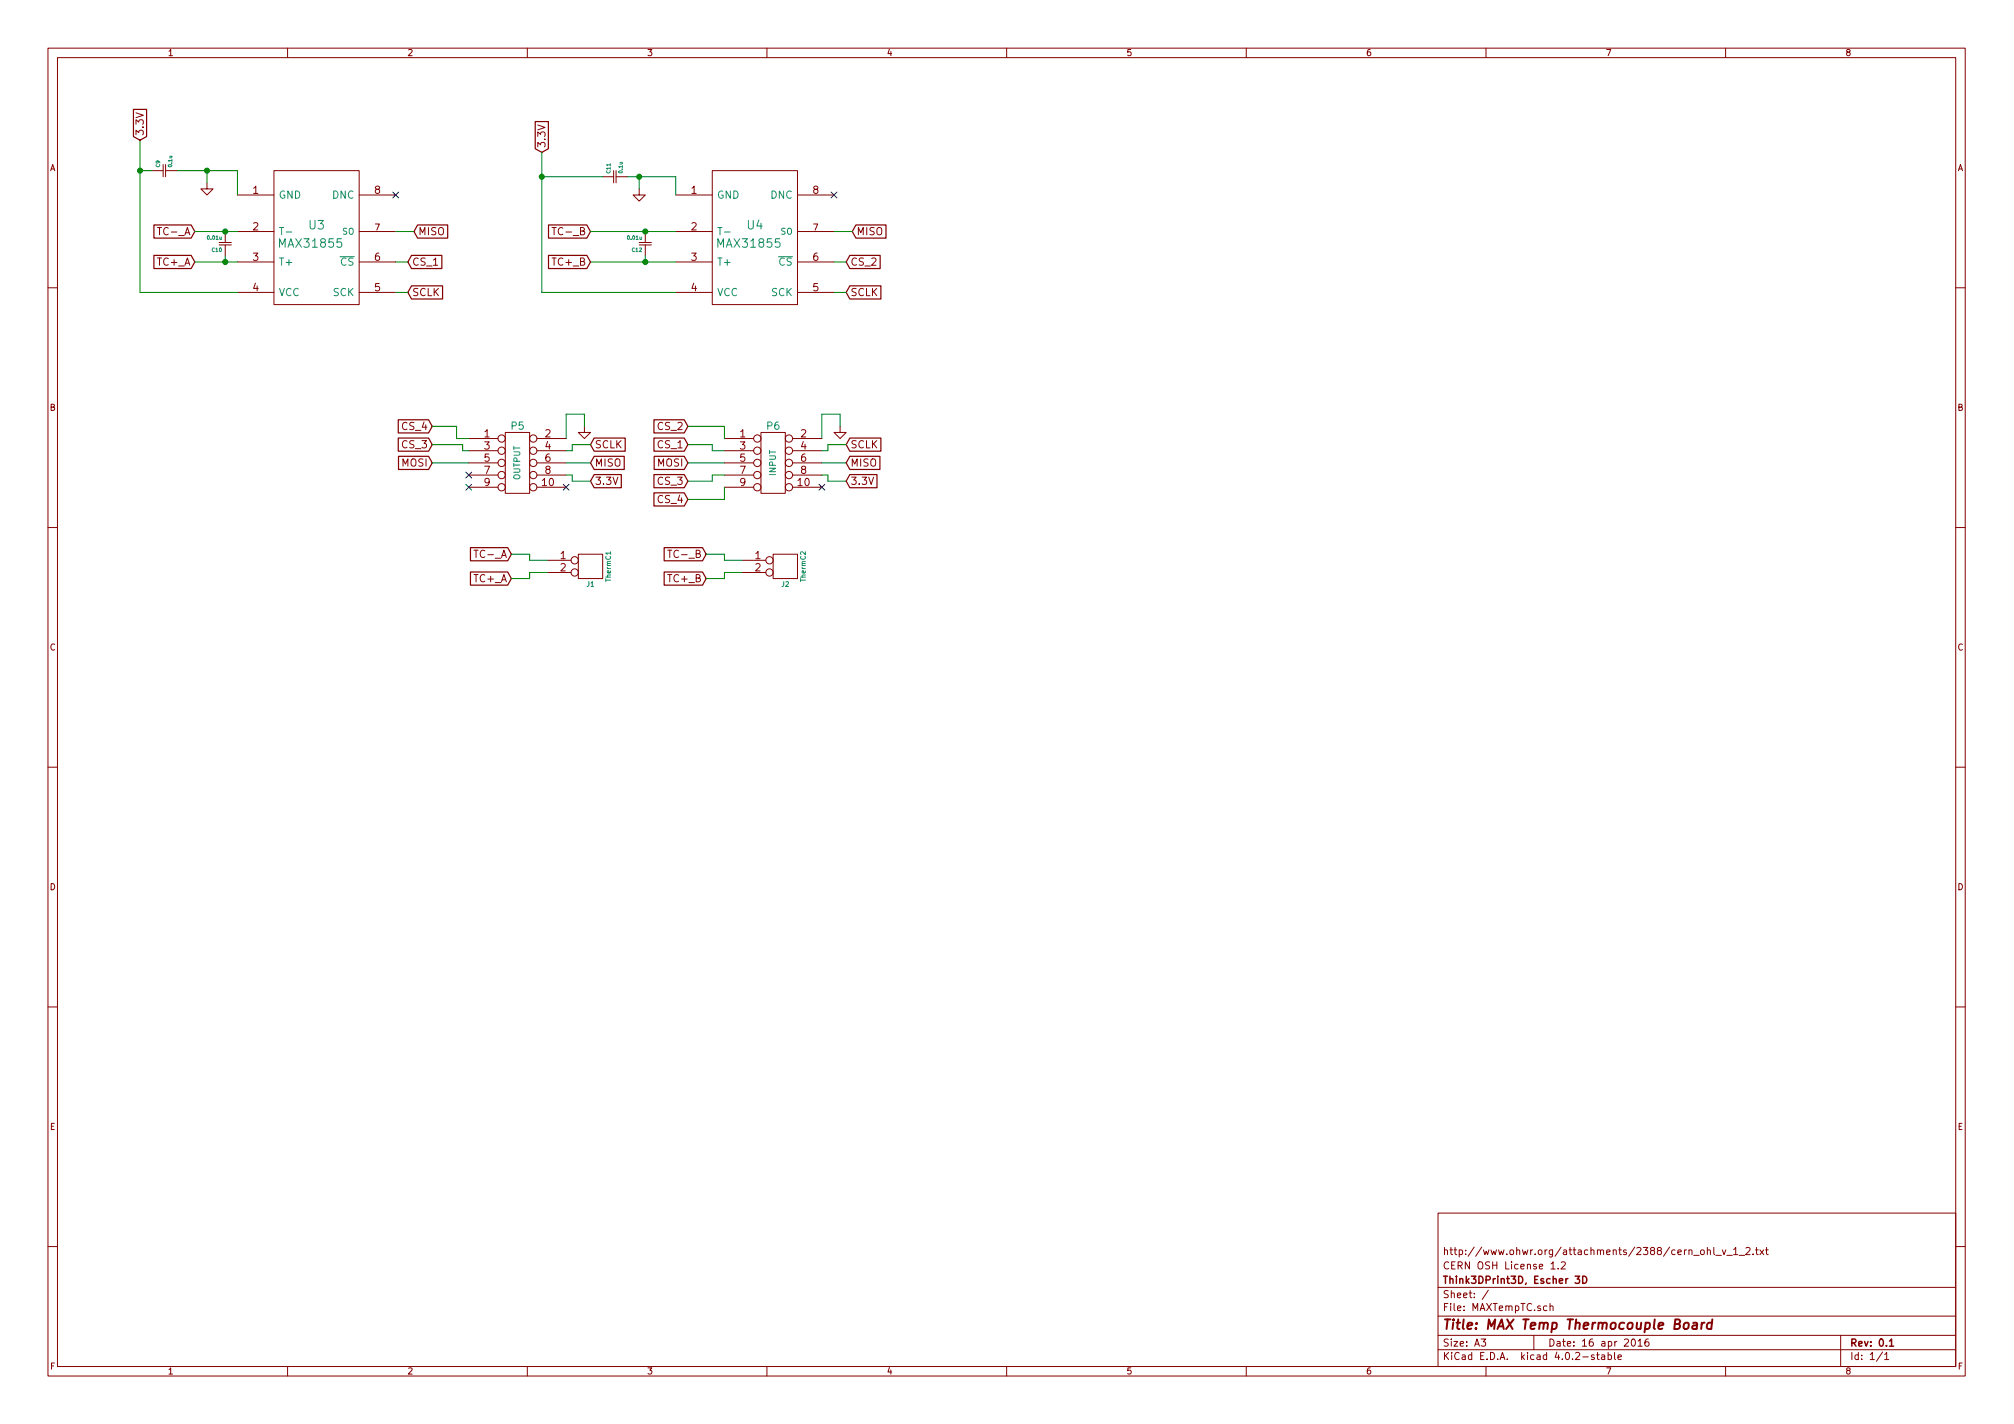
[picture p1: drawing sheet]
<svg xmlns="http://www.w3.org/2000/svg" width="420mm" height="297mm" viewBox="0 0 420 297" stroke-linecap="round" stroke-linejoin="round" font-family="sans-serif">
<g fill="none" stroke="#840000" stroke-width=".21">
<path d="M10 10h400v277h-400zM12 12h396v273.1h-396zM60 10v2M110 10v2M160 10v2M210 10v2M260 10v2M310 10v2M360 10v2M31.7 35.6h2.3M34 34.3v2.6M34.5 34.3v2.6"/>
<path d="M34.5 35.6h2.3M43.2 38.1v1.3h-1.3l1.3 1.3 1.2-1.3h-1.2M57.1 35.6h17.8v27.9h-17.8zM125.7 36.9h2.3M128 35.6v2.5M128.5 35.6v2.5M128.5 36.9h2.3M133.3 39.4v1.3h-1.2l1.2 1.2 1.3-1.2h-1.3M148.6 35.6h17.8v27.9h-17.8zM45.7 50.6h2.6M45.7 51.1h2.6M47 48.3v2.3"/>
<path d="M47 51.1v2.3M49.5 40.7h7.6M49.5 48.3h7.6M49.5 54.6h7.6M74.9 40.7h7.6M74.9 48.3h7.6M74.9 54.6h7.6M115.2 47.5h.8M133.3 50.6h2.6M133.3 51.1h2.6M134.6 48.3v2.3M134.6 51.1v2.3"/>
<path d="M141 40.7h7.6M141 48.3h7.6M141 54.6h7.6M166.4 40.7h7.6M166.4 48.3h7.6M166.4 54.6h7.6M10 60h2M49.5 61h7.6M74.9 61h7.6M141 61h7.6M166.4 61h7.6M408 60h2"/>
<path d="M97.8 91.5h6.1M97.8 94h6.1M97.8 96.6h6.1M97.8 99.1h6.1M105.4 90.2h5.1v12.7h-5.1zM112 91.5h6.1M112 94h6.1M112 96.6h6.1M112 99.1h6.1M121.9 88.9v1.3h-1.3l1.3 1.3 1.3-1.3h-1.3M151.1 91.5h6.1M151.1 94h6.1"/>
<path d="M151.1 96.6h6.1M151.1 99.1h6.1M158.7 90.2h5.1v12.7h-5.1zM165.4 91.5h6M165.4 94h6M165.4 96.6h6M165.4 99.1h6M175.3 88.9v1.3h-1.3l1.3 1.3 1.2-1.3h-1.2M10 110h2M97.8 101.6h6.1M112 101.6h6.1M114.3 116.9h4.8"/>
<path d="M114.3 119.4h4.8M120.6 115.6h5.1v5.1h-5.1zM139.3 114.8h.9M151.1 101.6h6.1M154.9 116.9h4.9M154.9 119.4h4.9M161.3 115.6h5.1v5.1h-5.1zM165.4 101.6h6M408 110h2M10 160h2M408 160h2M10 210h2"/>
<path d="M408 210h2M300 253h108v32.1h-108zM10 260h2M300 278.5h108M300 274.5h108M300 268.5h108M309 279.3h.9l-.5 .6 .5 .1v.7l-.2 .1-.7-.1M310.5 269.1l-1.3 2M320 278.5v3M322.7 272.5l-.4-.1-.3 .3 .1 .6 .2 .1 .4-.1M323.4 272.5l.2-.1 .4 .1v.9M323.4 271.9v1.5"/>
<path d="M323.6 263.6l.4-.4v1.5M323.6 264.7h.8M325.1 264.6v.1M325.7 263.4l.6-.2 .3 .4-1 1.1h1M340.5 279.5l.2-.2a.8 .8 0 0 1 .5 .8 .8 .8 0 0 1-.5 .7l-.4-.6zM341.7 279.7l.5-.4v1.5M343.9 279.3l-.5 .1a1.11 1.11 0 0 0-.1 1.3l.4 .1 .2-.1 .1-.5-.3-.3h-.4l-.1 .3M354.8 260.8l.2-.1 .5 .1v.6l-.1 .2-.4 .1-.2-.1zM356.2 260.8l.2-.1 .4 .1v.9M356.2 260.2v1.5M357.5 260.2v1.3l.2 .2M358 261.9h1.1"/>
<path d="M359.3 260.7l.4 1 .3-1M360.2 261.9h1.2M361.7 260.6l.4-.4v1.5M361.7 261.7h.8M362.8 261.9h1.2M364.2 260.4l.6-.2 .3 .4-.9 1.1h.9M365.7 261.6v.1M366.2 260.7h.6M366.4 260.2v1.3l.4 .2M367.2 260.7l.7 1M367.9 260.7l-.7 1M368.3 260.7h.6"/>
<path d="M368.5 260.2v1.3l.4 .2M384 278.5v6.6M408 260h2M60 285.1v1.9M110 285.1v1.9M160 285.1v1.9M210 285.1v1.9M260 285.1v1.9M300 281.5h108M310 285.1v1.9M332.6 282.7l-.4-.1-.2 .2 .1 .2 .5 .2v.3h-.6M333.1 282.6h.5"/>
<path d="M333.3 282.1v1.3l.3 .2M334.1 282.7h.6l.1 .9M334.8 283h-.5l-.2 .2 .2 .4 .5-.1M335.5 282.7l.4-.1 .3 .3-.1 .6h-.6M335.5 282.1v1.5M336.8 282.1v1.3l.2 .2M337.5 283.1l.8-.1-.1-.3-.4-.1-.3 .2 .1 .7h.6M341.7 280.8h.9M360 285.1v1.9M392.7 282l-1.2 2M393.2 282.5l.4-.4v1.5M393.2 283.6h.8"/>
<circle cx="104.6" cy="91.5" r=".76"/>
<circle cx="104.6" cy="96.6" r=".76"/>
<circle cx="104.6" cy="94" r=".76"/>
<circle cx="104.6" cy="99.1" r=".76"/>
<circle cx="111.3" cy="99.1" r=".76"/>
<circle cx="111.3" cy="96.6" r=".76"/>
<circle cx="111.3" cy="94" r=".76"/>
<circle cx="111.3" cy="91.5" r=".76"/>
<circle cx="158" cy="91.5" r=".76"/>
<circle cx="158" cy="96.6" r=".76"/>
<circle cx="158" cy="94" r=".76"/>
<circle cx="158" cy="99.1" r=".76"/>
<circle cx="164.6" cy="94" r=".76"/>
<circle cx="164.6" cy="99.1" r=".76"/>
<circle cx="164.6" cy="96.6" r=".76"/>
<circle cx="164.6" cy="91.5" r=".76"/>
<circle cx="104.6" cy="101.6" r=".76"/>
<circle cx="111.3" cy="101.6" r=".76"/>
<circle cx="119.9" cy="116.9" r=".76"/>
<circle cx="119.9" cy="119.4" r=".76"/>
<circle cx="158" cy="101.6" r=".76"/>
<circle cx="160.5" cy="119.4" r=".76"/>
<circle cx="160.5" cy="116.9" r=".76"/>
<circle cx="164.6" cy="101.6" r=".76"/>
</g>
<path d="M328.6 266.2h.9l-.5 .6 .5 .1v.7l-.2 .1-.7-.1M330.2 266.2a.76 .76 0 0 1 .8 .8 .76 .76 0 0 1-.8 .7zM394.2 279.7l.4-.4v1.5M394.2 280.8h.8" fill="none" stroke="#840000" stroke-width=".3"/>
<path d="M353.2 276h.8l-.1 1.2M354.1 276.4l-.8 .1a.4 .4 0 0 0-.3 .3 .4 .4 0 0 0 .3 .4l.6-.1M355 275.9l-.1 1.3M355.6 275.9l-.4 .1-.2 .3M357.1 276l-.2-.1a.67 .67 0 0 0-.8 .4v.7l.3 .2 .6-.1M357.2 275.2l-.2 2" fill="none" stroke="#840000" stroke-width=".41"/>
<g fill="none" stroke="#840000" stroke-width=".25">
<path d="M27.8 22.8h2.8v5.7l-1.4 .7-1.4-.7zM111.7 25.4h2.7v5.6l-1.4 .8-1.3-.8zM32.1 53.3h7.8l.7 1.3-.7 1.4h-7.8zM32.1 46.9h7.8l.7 1.4-.7 1.4h-7.8zM85.9 59.6h6.4v2.8h-6.4l-.8-1.4zM85.9 53.3h6.3v2.7h-6.3l-.8-1.4zM87.1 46.9h6.3v2.8h-6.3l-.7-1.4zM114.4 53.3h8l.8 1.3-.8 1.4h-8zM114.4 46.9h8l.8 1.4-.8 1.4h-8zM177.3 59.6h6.5v2.8h-6.5l-.8-1.4zM177.3 53.3h6.3v2.7h-6.3l-.8-1.4zM178.6 46.9h6.2v2.8h-6.2l-.8-1.4z"/>
<path d="M83.1 91.4h6.3l.8 1.3-.8 1.4h-6.3zM83.1 87.6h6.3l.8 1.3-.8 1.4h-6.3zM83.1 95.2h6.3l.8 1.4-.8 1.3h-6.3zM124 91.4h6.4v2.7h-6.4l-.8-1.4zM124 95.2h6.2v2.7h-6.2l-.8-1.3zM124 99h5.6v2.7h-5.6l-.8-1.3zM136.4 91.4h6.3l.8 1.3-.8 1.4h-6.3zM136.4 87.6h6.3l.8 1.3-.8 1.4h-6.3zM136.4 99h6.3l.8 1.4-.8 1.3h-6.3zM136.5 95.2h6.2l.8 1.4-.8 1.3h-6.2zM177.3 91.4h6.5v2.7h-6.5l-.8-1.4zM177.3 95.2h6.3v2.7h-6.3l-.8-1.3z"/>
<path d="M177.3 99h5.7v2.7h-5.7l-.8-1.3zM98.1 119.3h7.8l.8 1.4-.8 1.4h-7.8zM98.1 114.2h7.8l.8 1.4-.8 1.4h-7.8zM136.4 102.8h6.3l.8 1.4-.8 1.3h-6.3zM138.6 119.3h8l.7 1.4-.7 1.4h-8zM138.6 114.2h8l.7 1.4-.7 1.4h-8z"/>
</g>
<g fill="none" stroke="#008400" stroke-width=".21">
<path d="M29.2 35.6h2.5M29.2 29.2v31.8h20.3M36.8 35.6h12.7v5.1M43.2 35.6v2.5M113 36.9h12.7M113 31.8v29.2h28M130.8 36.9h10.2v3.8M133.3 36.9v2.5M40.6 54.6h8.9M40.6 48.3h8.9M47 53.4v1.2M82.5 54.6h2.6"/>
<path d="M82.5 48.3h3.9M123.2 54.6h17.8M123.2 48.3h17.8M134.6 53.4v1.2M174 54.6h2.5M174 48.3h3.8M82.5 61h2.6M174 61h2.5M90.2 88.9h5v2.6h2.6M90.2 96.6h7.6M90.2 92.7h6.3v1.3h1.3M118.1 99.1h1.3v1.3h3.8"/>
<path d="M118.1 96.6h5.1M121.9 88.9v-2.5h-3.8v5.1M123.2 92.7h-3.8v1.3h-1.3M143.5 88.9h7.6v2.6M143.5 92.7h5.1v1.3h2.5M143.5 96.6h7.6M151.1 99.1h-2.5v1.3h-5.1M171.4 99.1h1.3v1.3h3.8M171.4 96.6h5.1M175.3 88.9v-2.5h-3.9v5.1M176.5 92.7h-3.8v1.3h-1.3M106.7 115.6h3.8v1.3h3.8"/>
<path d="M114.3 119.4h-3.8v1.3h-3.8M147.3 115.6h3.8v1.3h3.8M151.1 101.6v2.6h-7.6M154.9 119.4h-3.8v1.3h-3.8"/>
</g>
<path d="M81.9 40.1l1.3 1.2M83.2 40.1l-1.3 1.2M173.4 40.1l1.2 1.2M174.6 40.1l-1.2 1.2M97.2 98.5l1.2 1.2M98.4 98.5l-1.2 1.2M97.2 101l1.2 1.2M98.4 101l-1.2 1.2M117.5 101l1.2 1.2M118.7 101l-1.2 1.2M170.8 101l1.3 1.2M172.1 101l-1.3 1.2" fill="none" stroke="#000084" stroke-width=".21"/>
<path d="M59.7 48.4h1.2M151.1 48.4h1.2" fill="none" stroke="#008484" stroke-width=".21"/>
<g fill="#008400" stroke="#008400" stroke-width=".25">
<circle cx="29.2" cy="35.6" r=".51"/>
<circle cx="43.2" cy="35.6" r=".51"/>
<circle cx="133.3" cy="36.9" r=".51"/>
<circle cx="47" cy="54.6" r=".51"/>
<circle cx="113" cy="36.9" r=".51"/>
<circle cx="134.6" cy="54.6" r=".51"/>
<circle cx="134.6" cy="48.3" r=".51"/>
<circle cx="47" cy="48.3" r=".51"/>
</g>
<text font-size="2.8" fill="#840000" x="301" y="277.3">Title: MAX Temp Thermocouple Board</text>
<g font-size="2.5" fill="#008484">
<text x="64.5" y="47.8">U3</text>
<text x="155.9" y="47.8">U4</text>
<text x="58.6" y="51.6">MAX31855</text>
<text x="150" y="51.6">MAX31855</text>
</g>
<g font-size="2.1" fill="#840000">
<text x="30" y="28.3" transform="rotate(-90 30 28.3)">3.3V</text>
<text x="113.8" y="30.9" transform="rotate(-90 113.8 30.9)">3.3V</text>
<text x="52.8" y="40.4">1</text>
<text x="78.2" y="40.4">8</text>
<text x="144.2" y="40.4">1</text>
<text x="169.6" y="40.4">8</text>
<text x="33.5" y="49.1">TC-_A</text>
<text x="52.8" y="48">2</text>
<text x="87.3" y="49.1">MISO</text>
<text x="116" y="49.1">TC-_B</text>
<text x="144.2" y="48">2</text>
<text x="178.7" y="49.1">MISO</text>
<text x="32.9" y="55.4">TC+_A</text>
<text x="52.8" y="54.4">3</text>
<text x="78.2" y="54.4">6</text>
<text x="86" y="55.4">CS_1</text>
<text x="115.5" y="55.4">TC+_B</text>
<text x="144.2" y="54.4">3</text>
<text x="169.6" y="54.4">6</text>
<text x="177.4" y="55.4">CS_2</text>
<text x="52.8" y="60.7">4</text>
<text x="78.2" y="60.7">5</text>
<text x="86" y="61.8">SCLK</text>
<text x="144.2" y="60.7">4</text>
<text x="169.6" y="60.7">5</text>
<text x="177.4" y="61.8">SCLK</text>
<text x="83.9" y="89.7">CS_4</text>
<text x="137.3" y="89.7">CS_2</text>
<text x="83.9" y="93.5">CS_3</text>
<text x="101" y="91.2">1</text>
<text x="101" y="93.8">3</text>
<text x="113.7" y="91.2">2</text>
<text x="113.7" y="93.8">4</text>
<text x="124.1" y="93.5">SCLK</text>
<text x="137.3" y="93.5">CS_1</text>
<text x="154.4" y="91.2">1</text>
<text x="154.4" y="93.8">3</text>
<text x="167.1" y="91.2">2</text>
<text x="167.1" y="93.8">4</text>
<text x="177.4" y="93.5">SCLK</text>
<text x="83.8" y="97.3">MOSI</text>
<text x="101" y="96.3">5</text>
<text x="101" y="98.8">7</text>
<text x="101" y="101.4">9</text>
<text x="113.1" y="101.4">10</text>
<text x="113.7" y="96.3">6</text>
<text x="113.7" y="98.8">8</text>
<text x="124.1" y="97.3">MISO</text>
<text x="124.1" y="101.1">3.3V</text>
<text x="137.2" y="97.3">MOSI</text>
<text x="137.3" y="101.1">CS_3</text>
<text x="154.4" y="96.3">5</text>
<text x="154.4" y="98.8">7</text>
<text x="154.4" y="101.4">9</text>
<text x="166.5" y="101.4">10</text>
<text x="167.1" y="96.3">6</text>
<text x="167.1" y="98.8">8</text>
<text x="177.4" y="97.3">MISO</text>
<text x="177.4" y="101.1">3.3V</text>
<text x="137.3" y="104.9">CS_4</text>
<text x="99.5" y="116.4">TC-_A</text>
<text x="116.9" y="116.6">1</text>
<text x="116.9" y="119.2">2</text>
<text x="140.2" y="116.4">TC-_B</text>
<text x="157.5" y="116.6">1</text>
<text x="157.5" y="119.2">2</text>
<text x="99" y="121.4">TC+_A</text>
<text x="139.6" y="121.4">TC+_B</text>
<text x="301" y="261.8">http://www.ohwr.org/attachments/2388/cern_ohl_v_1_2.txt</text>
<text x="301" y="267.8">Think3DPrint3D, Escher 3D</text>
<text x="301" y="264.8">CERN OSH License 1.2</text>
<text x="301" y="273.5">File: MAXTempTC.sch</text>
<text x="301" y="270.8">Sheet: /</text>
<text x="301" y="280.9">Size: A3</text>
<text x="323" y="280.9">Date: 16 apr 2016</text>
<text x="386" y="280.9">Rev: 0.1</text>
<text x="301" y="283.7">KiCad E.D.A. kicad 4.0.2-stable</text>
<text x="386" y="283.7">Id: 1/1</text>
</g>
<g font-size="2.1" fill="#008484">
<text x="58.2" y="41.4">GND</text>
<text x="69.3" y="41.4">DNC</text>
<text x="149.6" y="41.4">GND</text>
<text x="160.8" y="41.4">DNC</text>
<text x="58.2" y="49.1">T-</text>
<text x="149.6" y="49.1">T-</text>
<text x="58.2" y="55.4">T+</text>
<text x="71" y="55.4">CS</text>
<text x="149.6" y="55.4">T+</text>
<text x="162.4" y="55.4">CS</text>
<text x="58.2" y="61.8">VCC</text>
<text x="69.4" y="61.8">SCK</text>
<text x="149.6" y="61.8">VCC</text>
<text x="160.9" y="61.8">SCK</text>
<text x="106.7" y="89.6">P5</text>
<text x="160" y="89.6">P6</text>
</g>
<g font-size="1.8" fill="#840000">
<text x="35" y="11.7">1</text>
<text x="85" y="11.7">2</text>
<text x="135" y="11.7">3</text>
<text x="185" y="11.7">4</text>
<text x="235" y="11.7">5</text>
<text x="285" y="11.7">6</text>
<text x="335" y="11.7">7</text>
<text x="385" y="11.7">8</text>
<text x="10.4" y="35.7">A</text>
<text x="408.4" y="35.7">A</text>
<text x="78.3" y="48">7</text>
<text x="169.7" y="48">7</text>
<text x="10.4" y="85.7">B</text>
<text x="408.4" y="85.7">B</text>
<text x="10.4" y="135.7">C</text>
<text x="408.4" y="135.7">C</text>
<text x="10.4" y="185.7">D</text>
<text x="408.4" y="185.7">D</text>
<text x="10.4" y="235.7">E</text>
<text x="408.4" y="235.7">E</text>
<text x="10.5" y="285.7">F</text>
<text x="35" y="286.7">1</text>
<text x="85" y="286.7">2</text>
<text x="135" y="286.7">3</text>
<text x="185" y="286.7">4</text>
<text x="235" y="286.7">5</text>
<text x="285" y="286.7">6</text>
<text x="335" y="286.7">7</text>
<text x="385" y="286.7">8</text>
<text x="408.5" y="285.7">F</text>
</g>
<g font-size="1.8" fill="#008484">
<text x="71.3" y="48.9">SO</text>
<text x="162.8" y="48.9">SO</text>
<text x="108.5" y="100.2" transform="rotate(-90 108.5 100.2)">OUTPUT</text>
<text x="161.8" y="99.2" transform="rotate(-90 161.8 99.2)">INPUT</text>
</g>
<g font-size="1.4" fill="#008484">
<text x="122.4" y="122.4">J1</text>
<text x="127.4" y="121.2" transform="rotate(-90 127.4 121.2)">ThermC1</text>
<text x="163" y="122.4">J2</text>
<text x="168.1" y="121.2" transform="rotate(-90 168.1 121.2)">ThermC2</text>
</g>
<g font-size="1.1" fill="#008484">
<text x="33.4" y="34.9" transform="rotate(-90 33.4 34.9)">C9</text>
<text x="35.9" y="34.8" transform="rotate(-90 35.9 34.8)">0.1u</text>
<text x="127.3" y="36.1" transform="rotate(-90 127.3 36.1)">C11</text>
<text x="129.9" y="36" transform="rotate(-90 129.9 36)">0.1u</text>
<text x="43.4" y="50">0.01u</text>
<text x="44.3" y="52.5">C10</text>
<text x="131" y="50">0.01u</text>
<text x="131.9" y="52.5">C12</text>
</g>
</svg>
